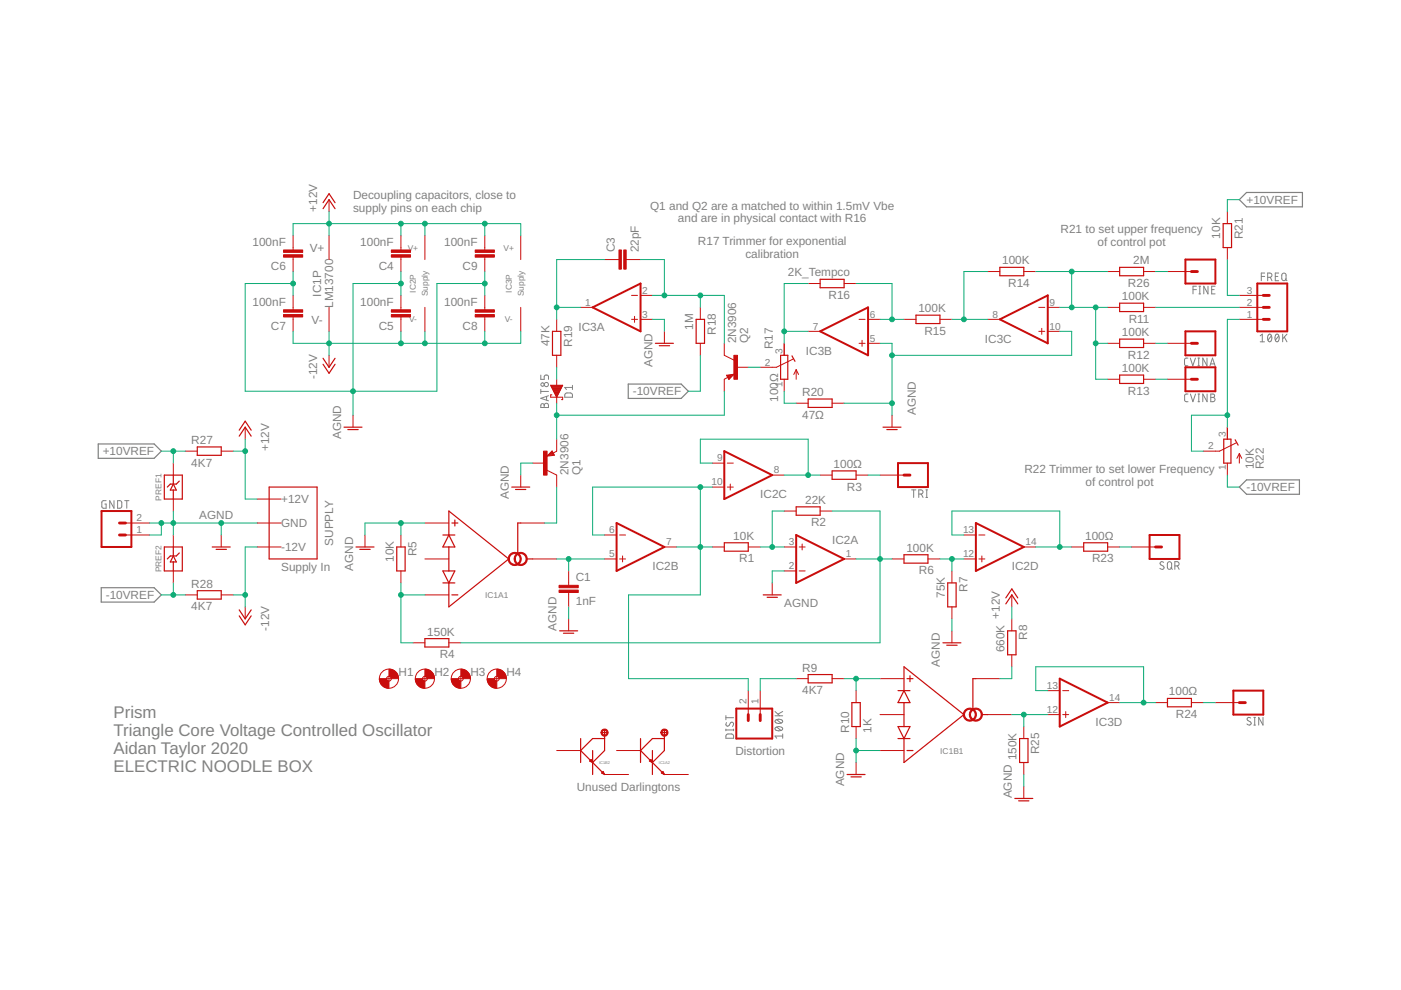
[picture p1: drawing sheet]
<svg xmlns="http://www.w3.org/2000/svg" width="297mm" height="210mm" viewBox="0 0 297 210" stroke-linecap="round" stroke-linejoin="round" font-family="sans-serif">
<g fill="none" stroke="#808080" stroke-width=".21">
<path d="M267.4 58.6h.7M268.1 57.9h-.7v1.6M268.8 58.8h.4a.46 .46 0 0 0 .5-.5 .46 .46 0 0 0-.5-.4h-.4v1.6M269.3 58.8l.4 .7M270.4 58.6h.5M271.1 57.9h-.7v1.6h.7M271.9 58l.3-.1 .3 .1 .2 1.1a.46 .46 0 0 1-.5 .4 .46 .46 0 0 1-.4-.4zM272.5 59.2l.4 .3M114.7 79.5v.9h.7v-.5a.46 .46 0 0 1 .4-.4 .46 .46 0 0 1 .5 .4v.5M251.9 75.9h-.5l-.3 .4 .1 1.1 .7 .2M252.4 75.9l.5 1.7 .5-1.7M252.9 61.4h.8"/>
<path d="M253.7 60.7h-.8v1.6M254 77.6h.3M254 75.9h.3M254.1 75.9v1.7M254.2 60.7h.4M254.2 62.3h.4M254.4 60.7v1.6M255.9 75.9v1.7l-.9-1.7v1.7M256.1 60.7v1.6l-.9-1.6v1.6M256.5 77.6l.6-1.7 .5 1.7M256.7 77.2h.8M256.9 61.4h.5"/>
<path d="M257.6 60.7h-.7v1.6h.7M267.2 71.2l.4-.4v1.7M267.2 72.5h.9M269 71l.1-.1a.8 .8 0 0 1 .6 .5 .8 .8 0 0 1-.2 .8l-.3 .3a1 1 0 0 1-.2-1.5zM269.6 71.2l-.8 .9M270.5 71l.3-.2a.97 .97 0 0 1 0 1.7 1.02 1.02 0 0 1-.3-1.5zM271.1 71.2l-.7 .9M271.9 70.8v1.7M272.3 71.5l.6 1M272.9 70.8l-1 1M114.7 82.5v.9M114.7 83h1.6"/>
<path d="M114.8 85.7l.4-.1 .2 .3a.46 .46 0 0 1 .4-.4 .46 .46 0 0 1 .5 .4v.5h-1.6zM115.4 85.9v.5M115.9 84.1v.8M116.3 83.9l-1.6 .6 1.6 .5M119.9 83.4h1.2l.2 .2 .1 .6h-1.7zM121.4 81.7v.9M121.4 82.1h-1.7l.4 .5M251.9 83.5l-.5 .1-.2 .3v1l.3 .3h.4M252.4 83.5l.5 1.7 .6-1.7M254 85.2h.4M254 83.5h.4M254.2 83.5v1.7"/>
<path d="M255.9 83.5v1.7l-.9-1.7v1.7M256.7 83.5h.5a.36 .36 0 0 1 .3 .4 .36 .36 0 0 1-.3 .4 .46 .46 0 0 1 .4 .4 .46 .46 0 0 1-.4 .5h-.5zM256.7 84.3h.5M22.5 106.2h-.7l-.2 .2v1.1l.2 .2 .7 .1v-.9h-.3M24.2 106.2v1.6l-.9-1.6v1.6M24.9 106.2h.6l.3 .2v1.1l-.3 .2-.6 .1zM26.4 106.2h.9M26.9 106.2v1.6M193.3 103.9h.9M193.7 103.9v1.6M194.8 104.8h.4a.44 .44 0 0 0 .5-.5 .44 .44 0 0 0-.5-.4h-.4v1.6M195.3 104.8l.4 .7"/>
<path d="M196.3 103.9h.4M196.3 105.5h.4M196.5 103.9v1.6M246.7 119.2a.41 .41 0 0 0-.6-.1 .41 .41 0 0 0-.1 .6l.6 .3a.44 .44 0 0 1 0 .7 .44 .44 0 0 1-.7-.2M247.6 119.2l.3-.1 .4 .1 .1 1.1a.46 .46 0 0 1-.4 .4 .46 .46 0 0 1-.5-.4zM249.1 120h.5a.46 .46 0 0 0 .4-.5 .46 .46 0 0 0-.4-.4h-.5v1.6M249.6 120l.4 .7M248.2 120.4l.4 .3M153.9 151.7v.9M153.9 154.6v.3M153.9 154.8h1.6M153.9 152.2h1.6"/>
<path d="M154 155.7h1.3l.2 .2v.6h-1.6zM154 153.2l-.1 .2a.38 .38 0 0 0 .2 .5 .38 .38 0 0 0 .5-.1l.3-.5a.41 .41 0 0 1 .6-.1 .41 .41 0 0 1-.1 .7l-.1 .1M155.5 154.6v.3M164.3 151.8h1.6M164.3 150.9l1 .9M164.4 154.3a1.03 1.03 0 0 1 1.5 .2 .97 .97 0 0 1-1.6 0zM164.4 152.7a1.03 1.03 0 0 1 1.5 .3 .97 .97 0 0 1-1.6 0zM164.7 154.2l.9 .7M164.7 152.6l.9 .7M165.9 156.1h-1.6l.4 .4M165.9 155.6v.9M165.9 150.9l-.9 .5"/>
<path d="M265.2 152.2l-.6-.1-.2 .4 .1 .2 .6 .4a.38 .38 0 0 1 .1 .5 .38 .38 0 0 1-.5 .1l-.3-.2M265.8 153.7h.4M265.8 152.1h.4M266 152.1v1.6M267.8 152.1v1.6l-.9-1.6v1.6"/>
<circle cx="115" cy="81.5" r=".36"/>
<circle cx="115.8" cy="81.5" r=".45"/>
</g>
<path d="M262.8 42.3l1.5-1.5h11.8v3.1h-11.8zM20.8 94.1h11.9l1.5 1.6-1.5 1.5h-11.9zM133.2 81.4h11.2l1.5 1.6-1.5 1.5h-11.2zM262.8 103.3l1.5-1.6h11.2v3.1h-11.2zM21.5 124.6h11.2l1.5 1.5-1.5 1.6h-11.2z" fill="none" stroke="#808080" stroke-width=".25"/>
<g fill="none" stroke="#c90d0c" stroke-width=".21">
<path d="M62.1 50v3M62.1 54.5v3.1M69.8 42.3v2.6M69.8 50v5M85 50v3M85 54.5v3.1M90.1 50v5M102.8 50v3M102.8 54.5v3.1M110.4 50v5M128.2 55h3M132.8 55h3"/>
<path d="M209.4 57.6h2.6M217.1 57.6h2.5M234.8 57.6h2.6M242.5 57.6h2.5M247.5 57.6h5.1M260.2 44.9v2.5M260.2 52.5v2.5M62.1 62.6v3.1M62.1 67.2v3.1M69.8 65.2v5.1M69.8 75.3v2.6M85 62.6v3.1"/>
<path d="M85 67.2v3.1M90.1 65.2v5.1M102.8 62.6v3.1M102.8 67.2v3.1M110.4 65.2v5.1M118 67.7v2.6M118 75.3v2.6M123.1 65.2h2.5M133.9 67.7h1.3M133.9 62.6h1.3M134.5 67.1v1.2M135.8 67.7h2.5"/>
<path d="M135.8 62.6h2.5M140.9 70.3v2.5M148.5 65.2v2.5M148.5 72.8v2.5M153.6 72.8v2.5l2 1M154 79.6l1.6-.2-1.1 1.1zM156.1 77.9h2.5M166.3 72.8v2.5M168.1 76.1l-3.5 1.8h-3.4M168.8 78.4v2M168.8 78.4l.5 1M168.8 78.4l-.5 1"/>
<path d="M171.3 70.3h2.6M171.3 60.1h2.6M179 60.1h2.5M182.1 67.7h1.3M182.1 72.8h1.3M182.8 72.2v1.2M184 67.7h2.6M184 72.8h2.6M191.7 67.7h2.5M199.3 67.7h2.5M209.4 67.7h2.6M220.2 70.3h1.3"/>
<path d="M220.2 65.2h1.3M220.9 69.6v1.3M222.1 70.3h2.6M222.1 65.2h2.6M234.8 65.2h2.6M234.8 72.8h2.6M242.5 65.2h2.5M242.5 72.8h2.5M247.5 72.8h5.1M262.8 65.2h5M262.8 67.7h5M262.8 62.6h5"/>
<path d="M36.7 98.2v2.5M39.3 95.7h2.5M46.9 95.7h2.5M52 90.6v2.5M74.8 88v2.6M112.9 98.2h2.6M116 99.7l2 1v2.6M116.8 81.7h2.5l-1.3 2.5zM116.8 81.8h2.5M116.8 81.9h2.4M116.9 82h2.2M117 82.1h2.1"/>
<path d="M117 83.7h-.2v.5h2.5v.5h-.3M117 82.3h2M117.1 95.6l.5 .9-1.6 .2zM117.1 82.4h1.8M117.2 82.5h1.7M117.2 82.6h1.6M117.3 82.7h1.5M117.3 82.8h1.4M117.4 83h1.2M117.5 83.1h1.1M117.5 83.2h1M117.6 83.3h.9"/>
<path d="M117.6 83.5h.8M117.7 83.6h.6M117.8 83.7h.5M117.8 83.8h.4M117.9 83.9h.3M117.9 84.1h.2M118 84.2h.1M118 93.1v2.6l-.7 .4M118 80.4v1.3M118 84.2v1.3M151 98.2h2.6M154.2 98.2h1.3"/>
<path d="M154.3 80l-.7 .4v2.6M166.3 80.4v2.6M168.8 85.5h2.5M176.4 85.5h2.6M189.1 88v2.6M234.8 80.4h2.6M242.5 80.4h2.5M247.5 80.4h5.1M260.2 90.6v2.5M260.2 98.2v2.5M262.1 93.9l-3.5 1.8h-3.5M262.8 96.2v2"/>
<path d="M262.8 96.2l.5 1M262.8 96.2l-.5 1M26.6 110.9h5.1M26.6 113.4h5.1M36.7 105.8v2.6M36.7 113.4v2.6M46.9 113.4v2.6M54.5 110.9h5.1M54.5 116h5.1M54.5 105.8h5.1M77.4 113.4v2.6M85 113.4v2.6"/>
<path d="M90.1 110.9h5.1M90.1 118.5h5.1M110.4 110.9h5.1M110.4 100.7v2.6M112.9 118.5h5.1M128.2 118.5h2.5M128.2 113.4h2.5M131.4 118.5h1.2M131.4 113.4h1.2M132 117.9v1.2M140.9 116h2.5M151 116h2.6"/>
<path d="M151 103.3h2.6M154.2 103.3h1.3M154.8 102.6v1.3M158.6 116h2.6M163.7 100.7h2.6M166.3 116h2.5M166.3 108.4h2.5M169.4 116h1.3M170.1 115.3v1.3M173.9 100.7h2.5M173.9 108.4h2.5M179 118.5h2.5"/>
<path d="M181.5 100.7h2.5M186.6 100.7h5.1M189.1 118.5h2.6M196.7 118.5h2.6M204.4 118.5h2.5M204.4 113.4h2.5M207.5 118.5h1.3M207.5 113.4h1.3M208.2 117.9v1.2M217.1 116h2.5M227.2 116h2.6M234.8 116h2.6"/>
<path d="M239.9 116h5.1M36.7 121.1v2.5M39.3 126.1h2.5M46.9 126.1h2.5M52 128.7v2.5M85 121.1v2.5M87.5 136.3h2.6M90.1 126.1h5.1M95.2 136.3h2.5M120.6 121.1v3M120.6 125.6v3.1M120.6 131.2v2.6"/>
<path d="M163.7 123.6v2.5M166.3 121.1h2.5M169.4 121.1h1.3M201.8 121.1v2.5M201.8 128.7v2.5M201.8 133.8v2.5M214.5 126.1v2.6M214.5 131.2v2.6M214.5 138.8v2.6M82 143.9h1M82.5 143.4v1M89.6 143.9h1"/>
<path d="M90.1 143.4v1M97.2 143.9h1M97.7 143.4v1M104.8 143.9h1M105.3 143.4v1M118 159.1h5.1M130.7 159.1h5.1M158.6 146.4v5.1M161.2 146.4v5.1M168.8 143.9h2.5M176.4 143.9h2.6M181.5 146.4v2.6"/>
<path d="M181.5 154.1v2.5M186.6 143.9h5.1M186.6 151.5h5.1M186.6 159.1h5.1M206.9 143.9h5.1M209.4 151.5h5.1M217.1 154.1v2.5M222.1 151.5h2.6M222.1 146.4h2.6M225.3 151.5h1.3M225.3 146.4h1.3M226 150.9v1.2"/>
<path d="M234.8 149h2.6M245 149h2.5M252.6 149h2.5M257.7 149h5.1M128.2 164.2h5.1M140.9 164.2h5M181.5 161.7v2.5M217.1 161.7v2.5M217.1 166.8v2.5"/>
<circle cx="82.5" cy="143.9" r="2.03"/>
<circle cx="82.5" cy="143.9" r=".51"/>
<circle cx="90.1" cy="143.9" r="2.03"/>
<circle cx="90.1" cy="143.9" r=".51"/>
<circle cx="97.7" cy="143.9" r="2.03"/>
<circle cx="97.7" cy="143.9" r=".51"/>
<circle cx="105.3" cy="143.9" r="2.03"/>
<circle cx="105.3" cy="143.9" r=".51"/>
</g>
<g fill="none" stroke="#c90d0c" stroke-width=".25">
<path d="M68.5 44.2l1.3-1.9 1.2 1.9M68.5 43l1.3-1.9 1.2 1.9M173.9 59.2h5.1v1.8h-5.1zM212 56.7h5.1v1.8h-5.1zM237.4 56.7h5.1v1.8h-5.1zM259.3 47.4h1.8v5.1h-1.8zM68.5 76l1.3 1.9 1.2-1.9M68.5 77.2l1.3 1.9 1.2-1.9M117.1 70.3h1.8v5h-1.8zM139 72.8h3.8M139.8 73.3h2.2M147.6 67.7h1.8v5.1h-1.8z"/>
<path d="M154.2 79.7l.4 .6 .7-.8-1 .2 .3 .3 .4-.2h-.4M165.5 75.3h1.5v5.1h-1.5zM167.9 75.5l.7 1.1M194.2 66.8h5.1v1.8h-5.1zM237.4 64.3h5.1v1.8h-5.1zM237.4 71.9h5.1v1.8h-5.1zM237.4 79.5h5.1v1.8h-5.1zM41.8 94.8h5.1v1.7h-5.1zM50.7 92.5l1.3-1.9 1.3 1.9M50.7 91.2l1.3-1.9 1.3 1.9M72.9 90.6h3.9M73.7 91.1h2.2"/>
<path d="M117 96.3h-.4l.4-.3 .3 .4-1.1 .1 .8-.7 .4 .6M171.3 84.6h5.1v1.8h-5.1zM176.4 99.8h5.1v1.8h-5.1zM187.2 90.6h3.8M188 91.1h2.2M259.5 93.1h1.5v5.1h-1.5zM261.9 93.2l.6 1.2M34.8 116h3.9v5.1h-3.9zM34.8 100.7h3.9v5.1h-3.9zM36.7 102.6l.7 1.3h-1.3zM36.7 100.7v1.9M36.7 103.9v1.9"/>
<path d="M36.7 116v1.9M36.7 119.1v2M36.7 117.9l.7 1.2h-1.3zM38 102l-.6 .6h-1.3l-.6 .7M38 117.2l-.6 .7h-1.3l-.6 .6M45 116h3.8M45.8 116.5h2.2M57.1 103.3h10.1v15.2h-10.1zM75.5 116h3.8M76.3 116.5h2.2M84.1 116h1.8v5.1h-1.8zM93.9 113.4h2.5"/>
<path d="M95.2 113.4l1.2 2.6h-2.5zM95.2 113.4v-5l12.7 10.1-12.7 10.2v-5.1M95.2 116v5.1M95.8 110.9h1.3M96.4 110.3v1.2M108.5 103.3h3.8M109.3 103.8h2.2M110.4 110.9h-.6v6.3M111.7 118.5h1.2M153.6 115.1h5v1.8h-5zM168.8 107.5h5.1v1.7h-5.1zM191.7 117.6h5v1.8h-5z"/>
<path d="M229.8 115.1h5v1.8h-5zM41.8 125.2h5.1v1.8h-5.1zM50.7 129.3l1.3 1.9 1.3-1.9M50.7 130.6l1.3 1.9 1.3-1.9M90.1 135.4h5.1v1.8h-5.1zM93.9 121.1h2.5l-1.2 2.5zM93.9 123.6h2.5M95.8 126.1h1.3M118.7 133.8h3.8M119.5 134.3h2.1M161.8 126.1h3.8M162.6 126.6h2.2"/>
<path d="M199.9 136.3h3.8M200.7 136.8h2.2M200.9 123.6h1.8v5.1h-1.8zM213.3 128l1.2-1.9 1.3 1.9M213.3 126.8l1.2-1.9 1.3 1.9M213.6 133.8h1.8v5h-1.8zM123.1 156.6v5.1M125.6 159.1v5.1M127.6 155.3h1.2M128.2 156.6h-2.6l-2.5 2.5 5.1 5.1M128.2 154.7v4.4l-2.6 2.6M135.8 156.6v5.1"/>
<path d="M138.3 159.1v5.1M140.2 155.3h1.3M140.9 156.6h-2.6l-2.5 2.5 2.5 2.6M140.9 154.7v4.4l-2.6 2.6M171.3 143h5.1v1.8h-5.1zM180.6 149h1.8v5.1h-1.8zM190.4 146.4h2.5M190.4 154.1h2.5l-1.2 2.5zM190.4 156.6h2.5M191.7 146.4l1.2 2.6h-2.5zM191.7 146.4v-5l12.7 10.1-12.7 10.2v-5.1M191.7 149v5.1"/>
<path d="M192.3 143.9h1.3M192.3 159.1h1.3M192.9 143.3v1.2M206.9 143.9h-.6v6.3M208.2 151.5h1.2M216.2 156.6h1.8v5.1h-1.8zM247.5 148.1h5.1v1.8h-5.1zM125 161.4l.3-.4 .3 .7zM127.6 163.9l.3-.3 .3 .6zM137.7 161.4l.3-.4 .3 .7zM138.3 161.7l2.6 2.5M140.2 163.9l.3-.3 .4 .6z"/>
<path d="M179.6 164.2h3.8M180.4 164.7h2.2M215.2 169.3h3.8M216 169.8h2.1"/>
</g>
<g fill="#c90d0c" stroke="#c90d0c" stroke-width=".21">
<path d="M108.1 117.6a1.39 1.39 0 0 1 2.2 .2 1.39 1.39 0 0 1-.8 2.1 1.39 1.39 0 0 1-1.8-1.4h.3a1.14 1.14 0 0 1 1.7-.9 1.14 1.14 0 0 1 .1 1.9 1.14 1.14 0 0 1-1.8-.7v-.3h-.3z" fill-rule="evenodd"/>
<path d="M109.4 117.6a1.39 1.39 0 0 1 2.2 .2 1.39 1.39 0 0 1-.8 2.1 1.39 1.39 0 0 1-1.8-1.4h.3a1.14 1.14 0 0 1 1.6-.9 1.14 1.14 0 0 1 .2 1.9 1.14 1.14 0 0 1-1.8-.7v-.3h-.3z" fill-rule="evenodd"/>
<path d="M204.6 150.6a1.4 1.4 0 0 1 2.2 .2 1.4 1.4 0 0 1-.8 2.1 1.4 1.4 0 0 1-1.8-1.4h.3a1.14 1.14 0 0 1 1.6-1 1.14 1.14 0 0 1 .3 1.9 1.14 1.14 0 0 1-1.9-.6v-.3h-.3z" fill-rule="evenodd"/>
<path d="M205.9 150.6a1.4 1.4 0 0 1 2.2 .2 1.4 1.4 0 0 1-.8 2.1 1.4 1.4 0 0 1-1.8-1.4h.3a1.14 1.14 0 0 1 1.6-1 1.14 1.14 0 0 1 .2 1.9 1.14 1.14 0 0 1-1.8-.6v-.3h-.3z" fill-rule="evenodd"/>
<path d="M140.3 154.8a.76 .76 0 0 1 1.2 .1 .76 .76 0 0 1-.4 1.2 .76 .76 0 0 1-1-.8h.3a.51 .51 0 0 1 .6-.5 .51 .51 0 0 1 .2 .9 .51 .51 0 0 1-.8-.2v-.2h-.3z" fill-rule="evenodd"/>
<path d="M127.6 154.8a.76 .76 0 0 1 1.2 .1 .76 .76 0 0 1-.4 1.1 .76 .76 0 0 1-1-.7h.3a.51 .51 0 0 1 .7-.4 .51 .51 0 0 1 .1 .9 .51 .51 0 0 1-.8-.3v-.2h-.3z" fill-rule="evenodd"/>
<path d="M82.5 141.9a2 2 0 0 1 2 2h-1.5l-.2-.4-.3-.1z" fill-rule="evenodd"/>
<path d="M80.4 143.9h1.6l.2 .4 .3 .1v1.5a2 2 0 0 1-2.1-2z" fill-rule="evenodd"/>
<path d="M90.1 141.9a2 2 0 0 1 2 2h-1.5l-.2-.4-.3-.1z" fill-rule="evenodd"/>
<path d="M88.1 143.9h1.5l.2 .4 .3 .1v1.5a2 2 0 0 1-2-2z" fill-rule="evenodd"/>
<path d="M97.7 141.9a2 2 0 0 1 2 2h-1.5l-.2-.4-.3-.1z" fill-rule="evenodd"/>
<path d="M95.7 143.9h1.5l.1 .3 .4 .2v1.5a2 2 0 0 1-2-2z" fill-rule="evenodd"/>
<path d="M105.3 141.9a2 2 0 0 1 2.1 2h-1.6l-.2-.4-.3-.1z" fill-rule="evenodd"/>
<path d="M103.3 143.9h1.5l.1 .3 .4 .2v1.5a2 2 0 0 1-2-2z" fill-rule="evenodd"/>
</g>
<g fill="none" stroke="#c90d0c" stroke-width=".42">
<path d="M251.3 55h6.4v5.1h-6.4zM125.6 65.2l10.2-5.1v10.2zM173.9 70.3l10.1-5.1v10.1zM212 67.7l10.1-5.1v10.2zM251.3 70.3h6.4v5h-6.4zM251.3 77.9h6.4v5.1h-6.4zM266.6 60.1h6.3v10.2h-6.3zM153.6 95.7l10.1 5-10.1 5.1zM190.4 98.2h6.3v5.1h-6.3zM21.5 108.4h6.4v7.6h-6.4zM130.7 110.9l10.2 5.1-10.2 5.1zM168.8 113.4l10.2 5.1-10.2 5.1z"/>
<path d="M206.9 110.9l10.2 5.1-10.2 5.1zM243.7 113.4h6.4v5.1h-6.4zM156.1 150.2h7.6v6.4h-7.6zM224.7 143.9l10.1 5.1-10.1 5.1zM261.5 146.4h6.3v5.1h-6.3z"/>
</g>
<g fill="#c90d0c" stroke="#c90d0c" stroke-width=".21">
<path d="M118.5 125.1h4.1v.5h-4.1z"/>
<path d="M118.5 124.1h4.1v.5h-4.1z"/>
<path d="M115.2 95.7h.8v5h-.8z"/>
<path d="M155.6 75.3h.8v5.1h-.8z"/>
<path d="M132.2 53h.6v4.1h-.6z"/>
<path d="M131.2 53h.5v4.1h-.5z"/>
<path d="M83 53h4v.5h-4z"/>
<path d="M83 54h4v.5h-4z"/>
<path d="M83 65.7h4v.5h-4z"/>
<path d="M83 66.7h4v.5h-4z"/>
<path d="M60.1 53h4.1v.5h-4.1z"/>
<path d="M60.1 54h4.1v.5h-4.1z"/>
<path d="M60.1 65.7h4.1v.5h-4.1z"/>
<path d="M60.1 66.7h4.1v.5h-4.1z"/>
<path d="M100.8 65.7h4v.5h-4z"/>
<path d="M100.8 66.7h4v.5h-4z"/>
<path d="M100.8 53h4v.5h-4z"/>
<path d="M100.8 54h4v.5h-4z"/>
</g>
<g fill="none" stroke="#c90d0c" stroke-width=".61">
<path d="M252.6 57.6h1.3M252.6 72.8h1.3M267.8 62.6h1.3M267.8 65.2h1.3M267.8 67.7h1.3M252.6 80.4h1.3M25.3 110.9h1.3M25.3 113.4h1.3M191.7 100.7h1.2M245 116h1.3M158.6 151.5v1.3M161.2 151.5v1.3"/>
<path d="M262.8 149h1.2"/>
</g>
<g fill="none" stroke="#0dab76" stroke-width=".21">
<path d="M62.1 50v-2.6h48.3v2.6M62.1 57.6v5M69.8 44.9v5.1M85 47.4v2.6M85 57.6v5M90.1 47.4v2.6M102.8 47.4v2.6M102.8 57.6v5M128.2 55h-10.2v12.7M135.8 55h5.1v7.6M209.4 57.6h-5v10.1M219.6 57.6h15.2"/>
<path d="M227.2 57.6v7.6M245 57.6h2.5M260.2 55v7.6h2.6M262.8 42.3h-2.6v2.6M62.1 70.3v2.5h48.3v-2.5M62.1 60.1h-10.1v22.9h40.6v-22.9h10.2M69.8 70.3v5M85 70.3v2.5M85 60.1h-10.2v27.9M90.1 70.3v2.5M102.8 70.3v2.5M118 77.9v2.5"/>
<path d="M118 65.2h5.1M138.3 67.7h2.6v2.6M138.3 62.6h15.3v10.2M148.5 75.3v7.7h-2.6M148.5 62.6v2.6M158.6 77.9h2.6M166.3 70.3h5M171.3 60.1h-5v12.7M181.5 60.1h7.6v7.6M186.6 72.8h2.5v15.2M186.6 67.7h5.1M201.8 67.7h7.6"/>
<path d="M224.7 70.3h2.5v5h-38.1M224.7 65.2h10.1M232.3 72.8h2.5M232.3 65.2v15.2h2.5M245 72.8h2.5M245 65.2h17.8M262.8 67.7h-2.6v22.9M34.2 95.7h5.1M36.7 95.7v2.5M49.4 95.7h2.6M52 93.1v12.7h2.5M112.9 98.2h-2.5v2.5"/>
<path d="M118 85.5v7.6M151 98.2h-2.5v-5.1h22.8v7.6M153.6 83v5h-35.6M166.3 83v2.5h2.5M179 85.5h10.1M245 80.4h2.5M260.2 88h-7.6v7.7h2.5M31.7 110.9h22.8M34.2 110.9v2.5h-2.5M36.7 108.4v5M46.9 110.9v2.5M54.5 116h-2.5v12.7"/>
<path d="M85 110.9v2.5M90.1 110.9h-12.7v2.5M118 103.3v7.6h-2.5M118 118.5h10.2M120.6 118.5v2.6M143.4 116h7.6M148.5 103.3v22.8h-15.2v17.8h25.3v2.5M151 103.3h-25.4v10.1h2.6M161.2 116h5.1M166.3 108.4h-2.6v7.6M166.3 100.7h7.6M176.4 108.4h10.2v27.9h-88.9"/>
<path d="M181.5 118.5h7.6M184 100.7h2.6M199.3 118.5h5.1M201.8 118.5v2.6M204.4 113.4h-2.6v-5h22.9v7.6M219.6 116h7.6M237.4 116h2.5M260.2 100.7v2.6h2.6M34.2 126.1h5.1M36.7 123.6v2.5M49.4 126.1h2.6M85 123.6v12.7h2.5"/>
<path d="M85 126.1h5.1M120.6 128.7v2.5M166.3 121.1h-2.6v2.5M201.8 131.2v2.6M214.5 128.7v2.5M168.8 143.9h-7.6v2.5M179 143.9h7.6M181.5 143.9v2.5M181.5 156.6v5.1M181.5 159.1h5.1M214.5 141.4v2.5h-2.5M214.5 151.5h7.6"/>
<path d="M217.1 151.5v2.6M222.1 146.4h-2.5v-5h22.9v7.6M237.4 149h7.6M255.1 149h2.6M217.1 164.2v2.6"/>
</g>
<g fill="#0dab76" stroke="#0dab76" stroke-width=".21">
<circle cx="85" cy="110.9" r=".51"/>
<circle cx="181.5" cy="159.1" r=".51"/>
<circle cx="189.1" cy="75.3" r=".51"/>
<circle cx="189.1" cy="85.5" r=".51"/>
<circle cx="62.1" cy="60.1" r=".51"/>
<circle cx="85" cy="60.1" r=".51"/>
<circle cx="102.8" cy="60.1" r=".51"/>
<circle cx="74.8" cy="83" r=".51"/>
<circle cx="46.9" cy="110.9" r=".51"/>
<circle cx="34.2" cy="110.9" r=".51"/>
<circle cx="36.7" cy="110.9" r=".51"/>
<circle cx="120.6" cy="118.5" r=".51"/>
<circle cx="148.5" cy="116" r=".51"/>
<circle cx="148.5" cy="103.3" r=".51"/>
<circle cx="163.7" cy="116" r=".51"/>
<circle cx="186.6" cy="118.5" r=".51"/>
<circle cx="171.3" cy="100.7" r=".51"/>
<circle cx="85" cy="126.1" r=".51"/>
<circle cx="224.7" cy="116" r=".51"/>
<circle cx="201.8" cy="118.5" r=".51"/>
<circle cx="181.5" cy="143.9" r=".51"/>
<circle cx="69.8" cy="47.4" r=".51"/>
<circle cx="85" cy="47.4" r=".51"/>
<circle cx="102.8" cy="47.4" r=".51"/>
<circle cx="90.1" cy="47.4" r=".51"/>
<circle cx="52" cy="95.7" r=".51"/>
<circle cx="242.5" cy="149" r=".51"/>
<circle cx="166.3" cy="70.3" r=".51"/>
<circle cx="189.1" cy="67.7" r=".51"/>
<circle cx="204.4" cy="67.7" r=".51"/>
<circle cx="140.9" cy="62.6" r=".51"/>
<circle cx="148.5" cy="62.6" r=".51"/>
<circle cx="118" cy="65.2" r=".51"/>
<circle cx="118" cy="88" r=".51"/>
<circle cx="69.8" cy="72.8" r=".51"/>
<circle cx="85" cy="72.8" r=".51"/>
<circle cx="102.8" cy="72.8" r=".51"/>
<circle cx="90.1" cy="72.8" r=".51"/>
<circle cx="52" cy="126.1" r=".51"/>
<circle cx="227.2" cy="65.2" r=".51"/>
<circle cx="232.3" cy="65.2" r=".51"/>
<circle cx="232.3" cy="72.8" r=".51"/>
<circle cx="227.2" cy="57.6" r=".51"/>
<circle cx="260.2" cy="88" r=".51"/>
<circle cx="36.7" cy="95.7" r=".51"/>
<circle cx="36.7" cy="126.1" r=".51"/>
<circle cx="217.1" cy="151.5" r=".51"/>
</g>
<g font-size="3.6" fill="#808080">
<text x="24.1" y="152.2">Prism</text>
<text x="24.1" y="156">Triangle Core Voltage Controlled Oscillator</text>
<text x="24.1" y="159.8">Aidan Taylor 2020</text>
<text x="24.1" y="163.6">ELECTRIC NOODLE BOX</text>
</g>
<g font-size="2.5" fill="#808080">
<text x="67.2" y="44.9" transform="rotate(-90 67.2 44.9)">+12V</text>
<text x="74.8" y="42.2">Decoupling capacitors, close to</text>
<text x="74.8" y="44.9">supply pins on each chip</text>
<text x="137.8" y="44.4">Q1 and Q2 are a matched to within 1.5mV Vbe</text>
<text x="143.7" y="47.1">and are in physical contact with R16</text>
<text x="264.3" y="43.2">+10VREF</text>
<text x="53.5" y="52.1">100nF</text>
<text x="65.7" y="53.4">V+</text>
<text x="76.4" y="52.1">100nF</text>
<text x="94.2" y="52.1">100nF</text>
<text x="130.3" y="53.5" transform="rotate(-90 130.3 53.5)">C3</text>
<text x="135.4" y="53.5" transform="rotate(-90 135.4 53.5)">22pF</text>
<text x="148" y="52">R17 Trimmer for exponential</text>
<text x="224.9" y="49.5">R21 to set upper frequency</text>
<text x="232.7" y="52.2">of control pot</text>
<text x="258.7" y="50.6" transform="rotate(-90 258.7 50.6)">10K</text>
<text x="263.5" y="50.7" transform="rotate(-90 263.5 50.7)">R21</text>
<text x="57.4" y="57.2">C6</text>
<text x="80.3" y="57.2">C4</text>
<text x="98.1" y="57.2">C9</text>
<text x="158" y="54.7">calibration</text>
<text x="167" y="58.6">2K_Tempco</text>
<text x="212.5" y="56">100K</text>
<text x="240.3" y="56">2M</text>
<text x="53.5" y="64.8">100nF</text>
<text x="68.1" y="62.9" transform="rotate(-90 68.1 62.9)">IC1P</text>
<text x="70.7" y="65.3" transform="rotate(-90 70.7 65.3)">LM13700</text>
<text x="76.4" y="64.8">100nF</text>
<text x="94.2" y="64.8">100nF</text>
<text x="175.7" y="63.4">R16</text>
<text x="213.8" y="60.8">R14</text>
<text x="237.9" y="63.7">100K</text>
<text x="239.2" y="60.8">R26</text>
<text x="57.4" y="69.9">C7</text>
<text x="66.1" y="68.6">V-</text>
<text x="80.3" y="69.9">C5</text>
<text x="98.1" y="69.9">C8</text>
<text x="122.6" y="70.1">IC3A</text>
<text x="147" y="69.9" transform="rotate(-90 147 69.9)">1M</text>
<text x="151.8" y="71" transform="rotate(-90 151.8 71)">R18</text>
<text x="194.7" y="66.2">100K</text>
<text x="196" y="71">R15</text>
<text x="237.9" y="71.3">100K</text>
<text x="239.3" y="68.5">R11</text>
<text x="116.5" y="73.4" transform="rotate(-90 116.5 73.4)">47K</text>
<text x="121.3" y="73.6" transform="rotate(-90 121.3 73.6)">R19</text>
<text x="138.3" y="77.9" transform="rotate(-90 138.3 77.9)">AGND</text>
<text x="156.1" y="72.8" transform="rotate(-90 156.1 72.8)">2N3906</text>
<text x="158.7" y="72.8" transform="rotate(-90 158.7 72.8)">Q2</text>
<text x="163.9" y="74.1" transform="rotate(-90 163.9 74.1)">R17</text>
<text x="170.9" y="75.2">IC3B</text>
<text x="208.8" y="72.7">IC3C</text>
<text x="239.2" y="76.1">R12</text>
<text x="67.2" y="80.4" transform="rotate(-90 67.2 80.4)">-12V</text>
<text x="134.2" y="83.8">-10VREF</text>
<text x="170.1" y="84">R20</text>
<text x="237.9" y="78.9">100K</text>
<text x="239.2" y="83.7">R13</text>
<text x="165" y="85.2" transform="rotate(-90 165 85.2)">100Ω</text>
<text x="170.1" y="88.8">47Ω</text>
<text x="194.2" y="88" transform="rotate(-90 194.2 88)">AGND</text>
<text x="40.6" y="94.2">R27</text>
<text x="57.1" y="95.7" transform="rotate(-90 57.1 95.7)">+12V</text>
<text x="72.3" y="93.1" transform="rotate(-90 72.3 93.1)">AGND</text>
<text x="21.8" y="96.5">+10VREF</text>
<text x="40.6" y="99">4K7</text>
<text x="120.6" y="100.7" transform="rotate(-90 120.6 100.7)">2N3906</text>
<text x="123.1" y="100.7" transform="rotate(-90 123.1 100.7)">Q1</text>
<text x="176.7" y="99.2">100Ω</text>
<text x="217.2" y="100.3">R22 Trimmer to set lower Frequency</text>
<text x="265.8" y="99.5" transform="rotate(-90 265.8 99.5)">10K</text>
<text x="268" y="99.5" transform="rotate(-90 268 99.5)">R22</text>
<text x="59.6" y="106.7">+12V</text>
<text x="107.9" y="105.8" transform="rotate(-90 107.9 105.8)">AGND</text>
<text x="161.2" y="105.7">IC2C</text>
<text x="170.7" y="106.8">22K</text>
<text x="179.6" y="104">R3</text>
<text x="230.2" y="103">of control pot</text>
<text x="264.3" y="104.2">-10VREF</text>
<text x="42.2" y="110.1">AGND</text>
<text x="59.6" y="111.8">GND</text>
<text x="172" y="111.6">R2</text>
<text x="59.6" y="116.9">-12V</text>
<text x="70.7" y="115.7" transform="rotate(-90 70.7 115.7)">SUPPLY</text>
<text x="83.5" y="119.1" transform="rotate(-90 83.5 119.1)">10K</text>
<text x="88.3" y="117.9" transform="rotate(-90 88.3 117.9)">R5</text>
<text x="155.5" y="114.4">10K</text>
<text x="156.7" y="119.2">R1</text>
<text x="176.4" y="115.3">IC2A</text>
<text x="192.2" y="117">100K</text>
<text x="230.1" y="114.4">100Ω</text>
<text x="231.5" y="119.2">R23</text>
<text x="40.6" y="124.6">R28</text>
<text x="59.6" y="121">Supply In</text>
<text x="74.8" y="121" transform="rotate(-90 74.8 121)">AGND</text>
<text x="122.1" y="123.2">C1</text>
<text x="138.3" y="120.9">IC2B</text>
<text x="194.8" y="121.8">R6</text>
<text x="205.1" y="125.5" transform="rotate(-90 205.1 125.5)">R7</text>
<text x="214.5" y="120.9">IC2D</text>
<text x="22.4" y="127">-10VREF</text>
<text x="40.6" y="129.4">4K7</text>
<text x="122.1" y="128.3">1nF</text>
<text x="166.3" y="128.7">AGND</text>
<text x="200.3" y="126.8" transform="rotate(-90 200.3 126.8)">75K</text>
<text x="212" y="131.2" transform="rotate(-90 212 131.2)">+12V</text>
<text x="57.1" y="133.7" transform="rotate(-90 57.1 133.7)">-12V</text>
<text x="90.6" y="134.8">150K</text>
<text x="118" y="133.7" transform="rotate(-90 118 133.7)">AGND</text>
<text x="217.8" y="135.7" transform="rotate(-90 217.8 135.7)">R8</text>
<text x="84.5" y="143.3">H1</text>
<text x="92.1" y="143.3">H2</text>
<text x="93.2" y="139.6">R4</text>
<text x="99.7" y="143.3">H3</text>
<text x="107.4" y="143.3">H4</text>
<text x="170.1" y="142.4">R9</text>
<text x="199.3" y="141.4" transform="rotate(-90 199.3 141.4)">AGND</text>
<text x="213" y="138.3" transform="rotate(-90 213 138.3)">660K</text>
<text x="170.1" y="147.2">4K7</text>
<text x="247.8" y="147.5">100Ω</text>
<text x="180" y="155.3" transform="rotate(-90 180 155.3)">R10</text>
<text x="184.8" y="155.3" transform="rotate(-90 184.8 155.3)">1K</text>
<text x="232.3" y="153.9">IC3D</text>
<text x="249.3" y="152.3">R24</text>
<text x="155.9" y="160">Distortion</text>
<text x="215.5" y="161.2" transform="rotate(-90 215.5 161.2)">150K</text>
<text x="220.3" y="159.9" transform="rotate(-90 220.3 159.9)">R25</text>
<text x="122.3" y="167.6">Unused Darlingtons</text>
<text x="179" y="166.8" transform="rotate(-90 179 166.8)">AGND</text>
<text x="214.5" y="169.3" transform="rotate(-90 214.5 169.3)">AGND</text>
</g>
<g font-size="2.1" fill="#808080">
<text x="124.1" y="64.8">1</text>
<text x="136.2" y="62.3">2</text>
<text x="222.5" y="64.8">9</text>
<text x="264.3" y="64.8">2</text>
<text x="264.3" y="62.3">3</text>
<text x="136.2" y="67.4">3</text>
<text x="172.3" y="69.9">7</text>
<text x="184.4" y="67.4">6</text>
<text x="210.4" y="67.4">8</text>
<text x="222.5" y="69.9">10</text>
<text x="264.3" y="67.4">1</text>
<text x="162.2" y="77.5">2</text>
<text x="165.9" y="75" transform="rotate(-90 165.9 75)">3</text>
<text x="184.4" y="72.4">5</text>
<text x="165.9" y="82" transform="rotate(-90 165.9 82)">1</text>
<text x="256.2" y="95.3">2</text>
<text x="259.9" y="92.8" transform="rotate(-90 259.9 92.8)">3</text>
<text x="152" y="97.8">9</text>
<text x="164.1" y="100.4">8</text>
<text x="259.9" y="99.7" transform="rotate(-90 259.9 99.7)">1</text>
<text x="150.8" y="102.9">10</text>
<text x="28.9" y="113.1">1</text>
<text x="28.9" y="110.5">2</text>
<text x="129.2" y="113.1">6</text>
<text x="204.2" y="113.1">13</text>
<text x="129.2" y="118.2">5</text>
<text x="141.2" y="115.6">7</text>
<text x="167.3" y="115.6">3</text>
<text x="179.3" y="118.2">1</text>
<text x="204.2" y="118.2">12</text>
<text x="217.4" y="115.6">14</text>
<text x="167.3" y="120.7">2</text>
<text x="158.3" y="149.2" transform="rotate(-90 158.3 149.2)">2</text>
<text x="160.8" y="149.2" transform="rotate(-90 160.8 149.2)">1</text>
<text x="222" y="146.1">13</text>
<text x="235.2" y="148.6">14</text>
<text x="222" y="151.2">12</text>
</g>
<g font-size="1.8" fill="#808080">
<text x="86.4" y="53.1">V+</text>
<text x="106.8" y="53.1">V+</text>
<text x="88.2" y="62.1" transform="rotate(-90 88.2 62.1)">IC2P</text>
<text x="90.7" y="62.8" transform="rotate(-90 90.7 62.8)">Supply</text>
<text x="108.5" y="62.1" transform="rotate(-90 108.5 62.1)">IC3P</text>
<text x="111" y="62.8" transform="rotate(-90 111 62.8)">Supply</text>
<text x="86.7" y="68.4">V-</text>
<text x="107" y="68.4">V-</text>
<text x="34.2" y="106.1" transform="rotate(-90 34.2 106.1)">PREF1</text>
<text x="34.2" y="121.4" transform="rotate(-90 34.2 121.4)">PREF2</text>
<text x="102.9" y="126.8">IC1A1</text>
<text x="199.4" y="159.8">IC1B1</text>
</g>
<g font-size=".8" fill="#808080">
<text x="127" y="162">IC1B2</text>
<text x="139.7" y="162">IC1A2</text>
</g>
</svg>
